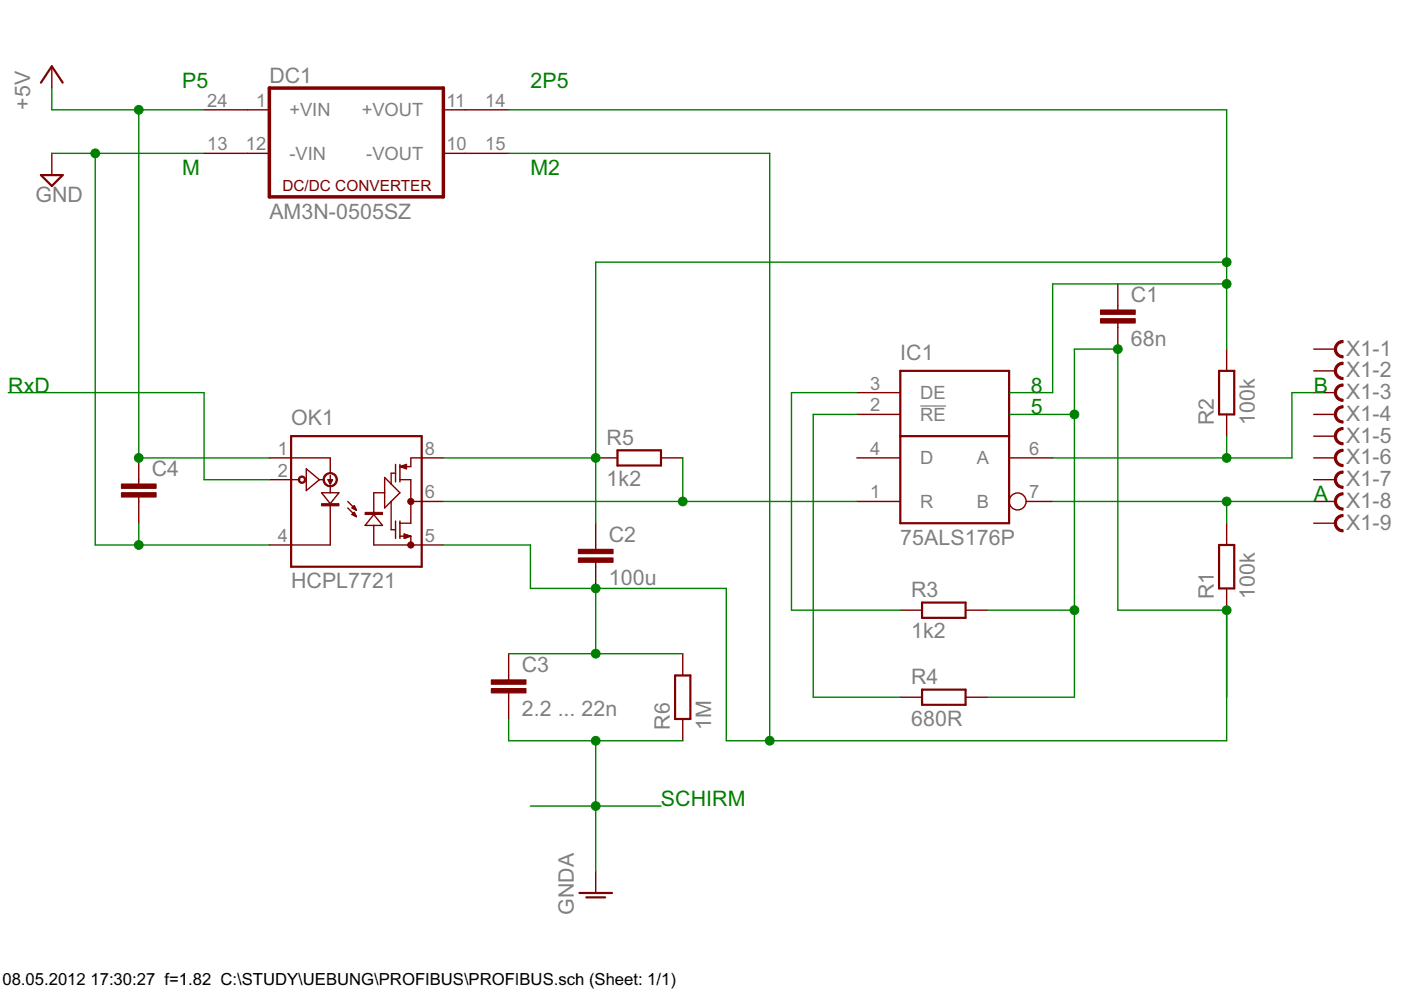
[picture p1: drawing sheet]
<svg xmlns="http://www.w3.org/2000/svg" width="297mm" height="210mm" viewBox="0 0 297 210" stroke-linecap="round" stroke-linejoin="round" font-family="sans-serif">
<path d="M195.1 86.1h5.5z" fill="#808080" stroke="#808080" stroke-width=".28"/>
<g fill="#800000" stroke="#800000" stroke-width=".3">
<path d="M181.7 106.3h9.2z"/>
<path d="M181.7 97.1h9.2z"/>
<path d="M214 97.1h9.2z"/>
<path d="M217.6 106.3h5.6z"/>
<path d="M181.7 83.2h9.2z"/>
<path d="M181.7 87.9h9.2z"/>
<path d="M57.1 97.1h4.6z"/>
<path d="M57.1 101.7h4.6z"/>
<path d="M57.1 115.5h4.6z"/>
<path d="M89.4 97.1h4.6z"/>
<path d="M89.4 106.3h4.6z"/>
<path d="M89.4 115.5h4.6z"/>
<path d="M70 97.1v3.2z"/>
<path d="M70 103.1v1.4z"/>
<path d="M68.2 104.5h1.8z"/>
<path d="M68.2 104.5l1.8 2.3z"/>
<path d="M71.9 104.5l-1.9 2.3z"/>
<path d="M70 104.5h1.9z"/>
<path d="M70 106.8v8.7z"/>
<path d="M64.9 99.4v4.6z"/>
<path d="M64.9 104l2.8-2.3z"/>
<path d="M64.9 99.4l2.8 2.3z"/>
<path d="M70 100.8v1.8z"/>
<path d="M69.6 101.7l.4 .9z"/>
<path d="M69.6 101.7h.9z"/>
<path d="M70.5 101.7l-.5 .9z"/>
<path d="M69.9 102.5h.2z"/>
<path d="M69.8 102.2h.4z"/>
<path d="M69.7 102h.7z"/>
<path d="M67.7 101.7h.9z"/>
<path d="M79.2 111.4v4.1z"/>
<path d="M77.4 111.4h1.8z"/>
<path d="M79.2 109.1l-1.8 2.3z"/>
<path d="M79.2 109.1l1.9 2.3z"/>
<path d="M79.2 111.4h1.9z"/>
<path d="M79.2 104.5v4.6z"/>
<path d="M79.2 104.5h2.4z"/>
<path d="M81.6 104.5v3.2z"/>
<path d="M81.6 107.7l1.3-1.4z"/>
<path d="M82.9 106.3l1.9-1.8z"/>
<path d="M82.9 102.6l1.9 1.9z"/>
<path d="M81.6 101.2l1.3 1.4z"/>
<path d="M81.6 101.2v3.3z"/>
<path d="M82.9 106.3v6z"/>
<path d="M82.9 112.3h1z"/>
<path d="M83.9 110.5v3.7z"/>
<path d="M84.8 110.5v.4z"/>
<path d="M84.8 110.9v2.8z"/>
<path d="M84.8 113.7v.5z"/>
<path d="M82.9 100.3v2.3z"/>
<path d="M82.9 100.3h1z"/>
<path d="M83.9 98.5v3.7z"/>
<path d="M84.8 98.5v.4z"/>
<path d="M84.8 98.9v2.8z"/>
<path d="M84.8 101.7v.5z"/>
<path d="M84.8 113.7h2.3z"/>
<path d="M87.1 113.7v1.8z"/>
<path d="M79.2 115.5h7.9z"/>
<path d="M84.8 98.9h2.3z"/>
<path d="M87.1 97.1v1.8z"/>
<path d="M84.8 101.7h2.3z"/>
<path d="M87.1 101.7v4.6z"/>
<path d="M87.1 106.3v4.6z"/>
<path d="M84.8 110.9h2.3z"/>
<path d="M87.1 106.3h2.3z"/>
<path d="M85.7 113.2v1z"/>
<path d="M85.7 114.2l1.4-.5z"/>
<path d="M85.7 113.2l1.4 .5z"/>
<path d="M85.7 114h.5z"/>
<path d="M85.7 113.7h1.3z"/>
<path d="M85.7 113.5h.8z"/>
<path d="M84.8 98.9l1.4-.4z"/>
<path d="M86.2 98.5v.9z"/>
<path d="M84.8 98.9l1.4 .5z"/>
<path d="M85.8 99.3h.4z"/>
<path d="M85.1 99h1.1z"/>
<path d="M85.2 98.8h1z"/>
<path d="M86 98.6h.2z"/>
<path d="M73.7 107.7l1.9 1.8z"/>
<path d="M75.1 108.6l.5 .9z"/>
<path d="M75.1 108.6l-.5 .5z"/>
<path d="M74.6 109.1l1 .4z"/>
<path d="M75.1 109.3h.4z"/>
<path d="M74.6 109.1h.7z"/>
<path d="M74.9 108.8h.3z"/>
<path d="M73.7 106.3l1.9 1.9z"/>
<path d="M75.1 107.2l.5 1z"/>
<path d="M75.1 107.2l-.5 .5z"/>
<path d="M74.6 107.7l1 .5z"/>
<path d="M75 107.9h.4z"/>
<path d="M74.7 107.6h.6z"/>
<path d="M75 107.4h.2z"/>
<path d="M61.7 97.1h8.3z"/>
<path d="M61.7 101.7h1.9z"/>
<path d="M61.7 115.5h8.3z"/>
<path d="M87.1 115.5h2.3z"/>
<path d="M87.1 97.1h2.3z"/>
<path d="M278.5 74h4.6z"/>
<path d="M278.5 78.6h4.6z"/>
<path d="M278.5 83.2h4.6z"/>
<path d="M278.5 87.9h4.6z"/>
<path d="M278.5 92.5h4.6z"/>
<path d="M278.5 97.1h4.6z"/>
<path d="M278.5 101.7h4.6z"/>
<path d="M278.5 106.3h4.6z"/>
<path d="M278.5 110.9h4.6z"/>
<path d="M260.1 110.9v4.6z"/>
<path d="M260.1 124.8v4.6z"/>
<path d="M260.1 74v4.6z"/>
<path d="M260.1 87.9v4.6z"/>
<path d="M237 60.2v4.6z"/>
<path d="M237 69.4v4.6z"/>
<path d="M237 64.8v.9z"/>
<path d="M237 68.5v.9z"/>
<path d="M204.7 129.4h4.6z"/>
<path d="M190.9 129.4h4.6z"/>
<path d="M204.7 147.8h4.6z"/>
<path d="M190.9 147.8h4.6z"/>
<path d="M140.1 97.1h4.7z"/>
<path d="M126.3 97.1h4.6z"/>
<path d="M126.3 110.9v4.6z"/>
<path d="M126.3 120.2v4.6z"/>
<path d="M126.3 115.5v1z"/>
<path d="M126.3 119.2v1z"/>
<path d="M107.8 138.6v4.6z"/>
<path d="M107.8 147.8v4.6z"/>
<path d="M107.8 143.2v.9z"/>
<path d="M107.8 146.9v.9z"/>
<path d="M144.8 138.6v4.6z"/>
<path d="M144.8 152.4v4.7z"/>
<path d="M126.3 184.7v4.6z"/>
<path d="M29.4 97.1v4.6z"/>
<path d="M29.4 106.3v4.6z"/>
<path d="M29.4 101.7v.9z"/>
<path d="M29.4 105.4v.9z"/>
<path d="M11 32.5v4.6z"/>
<path d="M11 14.1v4.6z"/>
<path d="M52.5 23.3h4.6z"/>
<path d="M52.5 32.5h4.6z"/>
<path d="M94 23.3h4.6z"/>
<path d="M94 32.5h4.6z"/>
<path d="M98.6 23.3h9.2z"/>
<path d="M98.6 32.5h9.2z"/>
<path d="M43.3 32.5h9.2z"/>
<path d="M43.3 23.3h9.2z"/>
</g>
<circle cx="215.8" cy="106.3" r="1.8" fill="none" stroke="#800000" stroke-width=".3"/>
<g fill="#800000" stroke="#800000" stroke-width=".47">
<path d="M190.9 78.6v13.9z"/>
<path d="M190.9 92.5v18.4z"/>
<path d="M190.9 110.9h23.1z"/>
<path d="M214 92.5v18.4z"/>
<path d="M214 78.6v13.9z"/>
<path d="M190.9 78.6h23.1z"/>
<path d="M190.9 92.5h23.1z"/>
<path d="M61.7 92.5h27.7z"/>
<path d="M89.4 92.5v4.6z"/>
<path d="M89.4 97.1v9.2z"/>
<path d="M89.4 106.3v9.2z"/>
<path d="M89.4 115.5v4.7z"/>
<path d="M61.7 120.2h27.7z"/>
<path d="M61.7 115.5v4.7z"/>
<path d="M61.7 101.7v13.8z"/>
<path d="M61.7 97.1v4.6z"/>
<path d="M61.7 92.5v4.6z"/>
<path d="M261.7 115.5v9.3z"/>
<path d="M258.5 115.5v9.3z"/>
<path d="M258.5 115.5h3.2z"/>
<path d="M258.5 124.8h3.2z"/>
<path d="M261.7 78.6v9.3z"/>
<path d="M258.5 78.6v9.3z"/>
<path d="M258.5 78.6h3.2z"/>
<path d="M258.5 87.9h3.2z"/>
<path d="M195.5 131h9.2z"/>
<path d="M195.5 127.8h9.2z"/>
<path d="M204.7 127.8v3.2z"/>
<path d="M195.5 127.8v3.2z"/>
<path d="M195.5 149.4h9.2z"/>
<path d="M195.5 146.2h9.2z"/>
<path d="M204.7 146.2v3.2z"/>
<path d="M195.5 146.2v3.2z"/>
<path d="M130.9 98.7h9.2z"/>
<path d="M130.9 95.5h9.2z"/>
<path d="M140.1 95.5v3.2z"/>
<path d="M130.9 95.5v3.2z"/>
<path d="M146.4 143.2v9.2z"/>
<path d="M143.1 143.2v9.2z"/>
<path d="M143.1 143.2h3.3z"/>
<path d="M143.1 152.4h3.3z"/>
<path d="M122.9 189.3h6.9z"/>
<path d="M124.3 190.3h4z"/>
<path d="M8.7 37.1h4.6z"/>
<path d="M13.3 37.1l-2.3 2.3z"/>
<path d="M8.7 37.1l2.3 2.3z"/>
<path d="M11 14.1l2.3 3.4z"/>
<path d="M11 14.1l-2.3 3.4z"/>
</g>
<g fill="#800000" stroke="#800000" stroke-width=".21">
<path d="M68.9 100.7a1.53 1.53 0 0 1 2.4 .2 1.53 1.53 0 0 1-.8 2.3 1.53 1.53 0 0 1-2-1.5h.3a1.24 1.24 0 0 1 1.7-1.2 1.24 1.24 0 0 1 .3 2.1 1.24 1.24 0 0 1-2-.6v-.3h-.3z" fill-rule="evenodd"/>
<path d="M63.4 101.2a.79 .79 0 0 1 1.3 0 .79 .79 0 0 1-.4 1.2 .79 .79 0 0 1-1.1-.7h.3a.52 .52 0 0 1 .8-.4 .52 .52 0 0 1 .1 .8 .52 .52 0 0 1-.9-.2v-.2h-.3z" fill-rule="evenodd"/>
<path d="M283.5 72.6l1.1-.4h.2v.4a1.39 1.39 0 0 0-1.4 1.4 1.39 1.39 0 0 0 1.4 1.4v.5a1.86 1.86 0 0 1-1.8-1.2 1.86 1.86 0 0 1 .5-2.1z" fill-rule="evenodd"/>
<path d="M283.5 77.3l1.1-.5h.2v.5a1.39 1.39 0 0 0-1.4 1.3 1.39 1.39 0 0 0 1.4 1.4v.5a1.85 1.85 0 0 1-1.8-1.2 1.85 1.85 0 0 1 .5-2z" fill-rule="evenodd"/>
<path d="M283.5 81.9l1.1-.5h.2v.5a1.39 1.39 0 0 0-1.4 1.4 1.39 1.39 0 0 0 1.4 1.3v.5a1.85 1.85 0 0 1-1.8-1.2 1.85 1.85 0 0 1 .5-2z" fill-rule="evenodd"/>
<path d="M283.5 86.5l1.1-.5h.2v.5a1.39 1.39 0 0 0-1.4 1.4 1.39 1.39 0 0 0 1.4 1.4v.4a1.85 1.85 0 0 1-1.8-1.2 1.85 1.85 0 0 1 .5-2z" fill-rule="evenodd"/>
<path d="M283.5 91.1l1.1-.5h.2v.5a1.38 1.38 0 0 0-1.4 1.4 1.38 1.38 0 0 0 1.4 1.4v.4a1.85 1.85 0 0 1-1.8-1.2 1.85 1.85 0 0 1 .5-2z" fill-rule="evenodd"/>
<path d="M283.5 95.7l1.1-.5h.2v.5a1.38 1.38 0 0 0-1.4 1.4 1.38 1.38 0 0 0 1.4 1.4v.4a1.85 1.85 0 0 1-1.8-1.1 1.85 1.85 0 0 1 .5-2.1z" fill-rule="evenodd"/>
<path d="M283.5 100.3l1.1-.4h.2v.4a1.38 1.38 0 0 0-1.4 1.4 1.38 1.38 0 0 0 1.4 1.4v.4a1.85 1.85 0 0 1-1.8-1.1 1.85 1.85 0 0 1 .5-2.1z" fill-rule="evenodd"/>
<path d="M283.5 104.9l1.1-.4h.2v.4a1.39 1.39 0 0 0-1.4 1.4 1.39 1.39 0 0 0 1.4 1.4v.5a1.85 1.85 0 0 1-1.8-1.2 1.85 1.85 0 0 1 .5-2.1z" fill-rule="evenodd"/>
<path d="M283.5 109.6l1.1-.5h.2v.4a1.39 1.39 0 0 0-1.4 1.4 1.39 1.39 0 0 0 1.4 1.4v.5a1.85 1.85 0 0 1-1.8-1.2 1.85 1.85 0 0 1 .5-2z" fill-rule="evenodd"/>
<circle cx="87.1" cy="106.3" r=".66"/>
<circle cx="87.1" cy="115.5" r=".66"/>
</g>
<g fill="#800000" stroke="#800000" stroke-width=".21">
<path d="M68.2 106.8h3.7v.5h-3.7z"/>
<path d="M77.4 108.6h3.7v.5h-3.7z"/>
<path d="M233.3 67.6h7.4v.9h-7.4z"/>
<path d="M233.3 65.7h7.4v1h-7.4z"/>
<path d="M122.6 118.3h7.4v.9h-7.4z"/>
<path d="M122.6 116.5h7.4v.9h-7.4z"/>
<path d="M104.2 146h7.3v.9h-7.3z"/>
<path d="M104.2 144.1h7.3v1h-7.3z"/>
<path d="M25.7 104.5h7.4v.9h-7.4z"/>
<path d="M25.7 102.6h7.4v.9h-7.4z"/>
</g>
<g fill="#800000" stroke="#800000" stroke-width=".74">
<path d="M57.1 18.7h36.9z"/>
<path d="M94 18.7v23z"/>
<path d="M57.1 41.7h36.9z"/>
<path d="M57.1 18.7v23z"/>
</g>
<g fill="#008000" stroke="#008000" stroke-width=".3">
<path d="M223.2 106.3h36.9z"/>
<path d="M260.1 106.3h18.4z"/>
<path d="M260.1 106.3v4.6z"/>
<path d="M223.2 97.1h36.9z"/>
<path d="M260.1 97.1h13.8z"/>
<path d="M273.9 83.2v13.9z"/>
<path d="M273.9 83.2h4.6z"/>
<path d="M260.1 92.5v4.6z"/>
<path d="M167.8 83.2h13.9z"/>
<path d="M167.8 83.2v46.2z"/>
<path d="M167.8 129.4h23.1z"/>
<path d="M172.4 87.9h9.3z"/>
<path d="M172.4 87.9v59.9z"/>
<path d="M172.4 147.8h18.5z"/>
<path d="M144.8 106.3h36.9z"/>
<path d="M94 106.3h50.8z"/>
<path d="M144.8 97.1v9.2z"/>
<path d="M107.8 152.4v4.7z"/>
<path d="M107.8 157.1h18.5z"/>
<path d="M126.3 157.1h18.5z"/>
<path d="M126.3 157.1v13.8z"/>
<path d="M126.3 170.9v13.8z"/>
<path d="M112.5 170.9h13.8z"/>
<path d="M126.3 170.9h13.8z"/>
<path d="M43.3 101.7h13.8z"/>
<path d="M43.3 83.2v18.5z"/>
<path d="M1.8 83.2h41.5z"/>
<path d="M11 32.5h9.2z"/>
<path d="M20.2 32.5h23.1z"/>
<path d="M29.4 115.5h27.7z"/>
<path d="M29.4 110.9v4.6z"/>
<path d="M20.2 115.5h9.2z"/>
<path d="M20.2 32.5v83z"/>
<path d="M29.4 97.1h27.7z"/>
<path d="M29.4 23.3v73.8z"/>
<path d="M29.4 23.3h13.9z"/>
<path d="M11 18.7v4.6z"/>
<path d="M11 23.3h18.4z"/>
<path d="M94 97.1h32.3z"/>
<path d="M126.3 55.6v41.5z"/>
<path d="M223.2 60.2h13.8z"/>
<path d="M260.1 60.2v13.8z"/>
<path d="M260.1 55.6v4.6z"/>
<path d="M237 60.2h23.1z"/>
<path d="M223.2 60.2v23z"/>
<path d="M214 83.2h9.2z"/>
<path d="M126.3 55.6h133.8z"/>
<path d="M260.1 23.3v32.3z"/>
<path d="M126.3 97.1v13.8z"/>
<path d="M107.8 23.3h152.3z"/>
<path d="M94 115.5h18.5z"/>
<path d="M112.5 115.5v9.3z"/>
<path d="M112.5 124.8h13.8z"/>
<path d="M126.3 124.8h27.7z"/>
<path d="M154 124.8v32.3z"/>
<path d="M227.8 74h9.2z"/>
<path d="M237 74v55.4z"/>
<path d="M260.1 129.4v18.4z"/>
<path d="M237 129.4h23.1z"/>
<path d="M227.8 74v13.9z"/>
<path d="M214 87.9h13.8z"/>
<path d="M227.8 87.9v41.5z"/>
<path d="M227.8 129.4v18.4z"/>
<path d="M209.3 147.8h18.5z"/>
<path d="M209.3 129.4h18.5z"/>
<path d="M154 157.1h9.2z"/>
<path d="M163.2 157.1h96.9z"/>
<path d="M260.1 129.4v27.7z"/>
<path d="M107.8 138.6h18.5z"/>
<path d="M126.3 138.6h18.5z"/>
<path d="M126.3 124.8v13.8z"/>
<path d="M107.8 32.5h55.4z"/>
<path d="M163.2 32.5v124.6z"/>
</g>
<g fill="#008000" stroke="#008000" stroke-width=".21">
<circle cx="260.1" cy="106.3" r=".93"/>
<circle cx="260.1" cy="97.1" r=".93"/>
<circle cx="144.8" cy="106.3" r=".93"/>
<circle cx="126.3" cy="157.1" r=".93"/>
<circle cx="126.3" cy="170.9" r=".93"/>
<circle cx="20.2" cy="32.5" r=".93"/>
<circle cx="29.4" cy="115.5" r=".93"/>
<circle cx="29.4" cy="97.1" r=".93"/>
<circle cx="29.4" cy="23.3" r=".93"/>
<circle cx="260.1" cy="60.2" r=".93"/>
<circle cx="260.1" cy="55.6" r=".93"/>
<circle cx="126.3" cy="97.1" r=".93"/>
<circle cx="237" cy="74" r=".93"/>
<circle cx="260.1" cy="129.4" r=".93"/>
<circle cx="227.8" cy="129.4" r=".93"/>
<circle cx="227.8" cy="87.9" r=".93"/>
<circle cx="126.3" cy="124.8" r=".93"/>
<circle cx="126.3" cy="138.6" r=".93"/>
<circle cx="163.2" cy="157.1" r=".93"/>
</g>
<g font-size="5.1" fill="#808080">
<text x="57.1" y="17.5">DC1</text>
<text x="6.4" y="23.3" transform="rotate(-90 6.4 23.3)">+5V</text>
<text x="7.5" y="42.9">GND</text>
<text x="57.1" y="46.4">AM3N-0505SZ</text>
<text x="239.8" y="64.1">C1</text>
<text x="190.9" y="76.3">IC1</text>
<text x="239.8" y="73.3">68n</text>
<text x="285.4" y="75.4">X1-1</text>
<text x="285.4" y="80">X1-2</text>
<text x="285.4" y="84.6">X1-3</text>
<text x="285.4" y="89.2">X1-4</text>
<text x="61.7" y="90.2">OK1</text>
<text x="128.6" y="94.4">R5</text>
<text x="257.4" y="90.2" transform="rotate(-90 257.4 90.2)">R2</text>
<text x="266.1" y="90.2" transform="rotate(-90 266.1 90.2)">100k</text>
<text x="285.4" y="93.9">X1-5</text>
<text x="32.2" y="101">C4</text>
<text x="285.4" y="98.5">X1-6</text>
<text x="128.6" y="103.1">1k2</text>
<text x="285.4" y="103.1">X1-7</text>
<text x="285.4" y="107.7">X1-8</text>
<text x="285.4" y="112.3">X1-9</text>
<text x="129.1" y="114.8">C2</text>
<text x="190.9" y="115.5">75ALS176P</text>
<text x="61.7" y="124.8">HCPL7721</text>
<text x="129.1" y="124.1">100u</text>
<text x="193.2" y="126.7">R3</text>
<text x="257.4" y="127.1" transform="rotate(-90 257.4 127.1)">R1</text>
<text x="266.1" y="127.1" transform="rotate(-90 266.1 127.1)">100k</text>
<text x="193.2" y="135.4">1k2</text>
<text x="110.6" y="142.5">C3</text>
<text x="193.2" y="145.1">R4</text>
<text x="110.6" y="151.8">2.2 ... 22n</text>
<text x="142" y="154.7" transform="rotate(-90 142 154.7)">R6</text>
<text x="150.7" y="154.7" transform="rotate(-90 150.7 154.7)">1M</text>
<text x="193.2" y="153.8">680R</text>
<text x="121.7" y="194" transform="rotate(-90 121.7 194)">GNDA</text>
</g>
<g font-size="5.1" fill="#008000">
<text x="38.7" y="18.7">P5</text>
<text x="112.5" y="18.7">2P5</text>
<text x="38.7" y="37.1">M</text>
<text x="112.5" y="37.1">M2</text>
<text x="1.8" y="83.3">RxD</text>
<text x="218.6" y="83.3">8</text>
<text x="278.5" y="83.3">B</text>
<text x="218.6" y="87.9">5</text>
<text x="278.5" y="106.3">A</text>
<text x="140.1" y="170.9">SCHIRM</text>
</g>
<g font-size="4.3" fill="#808080">
<text x="43.9" y="22.6">24</text>
<text x="54.3" y="22.6">1</text>
<text x="94.7" y="22.6">11</text>
<text x="102.9" y="22.6">14</text>
<text x="61.4" y="24.7">+VIN</text>
<text x="76.7" y="24.7">+VOUT</text>
<text x="43.9" y="31.9">13</text>
<text x="52.1" y="31.9">12</text>
<text x="61.4" y="33.9">-VIN</text>
<text x="77.7" y="33.9">-VOUT</text>
<text x="94.7" y="31.9">10</text>
<text x="102.9" y="31.9">15</text>
<text x="184.5" y="82.6">3</text>
<text x="184.5" y="87.2">2</text>
<text x="195.1" y="84.6">DE</text>
<text x="195.1" y="89.2">RE</text>
<text x="58.9" y="96.4">1</text>
<text x="58.9" y="101.1">2</text>
<text x="90" y="96.4">8</text>
<text x="184.5" y="96.4">4</text>
<text x="195.1" y="98.5">D</text>
<text x="207.1" y="98.5">A</text>
<text x="218.2" y="96.4">6</text>
<text x="90" y="105.7">6</text>
<text x="184.5" y="105.7">1</text>
<text x="195.1" y="107.7">R</text>
<text x="207.1" y="107.7">B</text>
<text x="218.2" y="105.7">7</text>
<text x="58.9" y="114.9">4</text>
<text x="90" y="114.9">5</text>
</g>
<g font-size="4">
<text x=".5" y="208.8">08.05.2012</text>
<text x="19.2" y="208.8">17:30:27 f=1.82 C:\STUDY\UEBUNG\PROFIBUS\PROFIBUS.sch (Sheet: 1/1)</text>
</g>
<text font-size="3.6" fill="#800000" x="59.9" y="40.6">DC/DC CONVERTER</text>
</svg>
